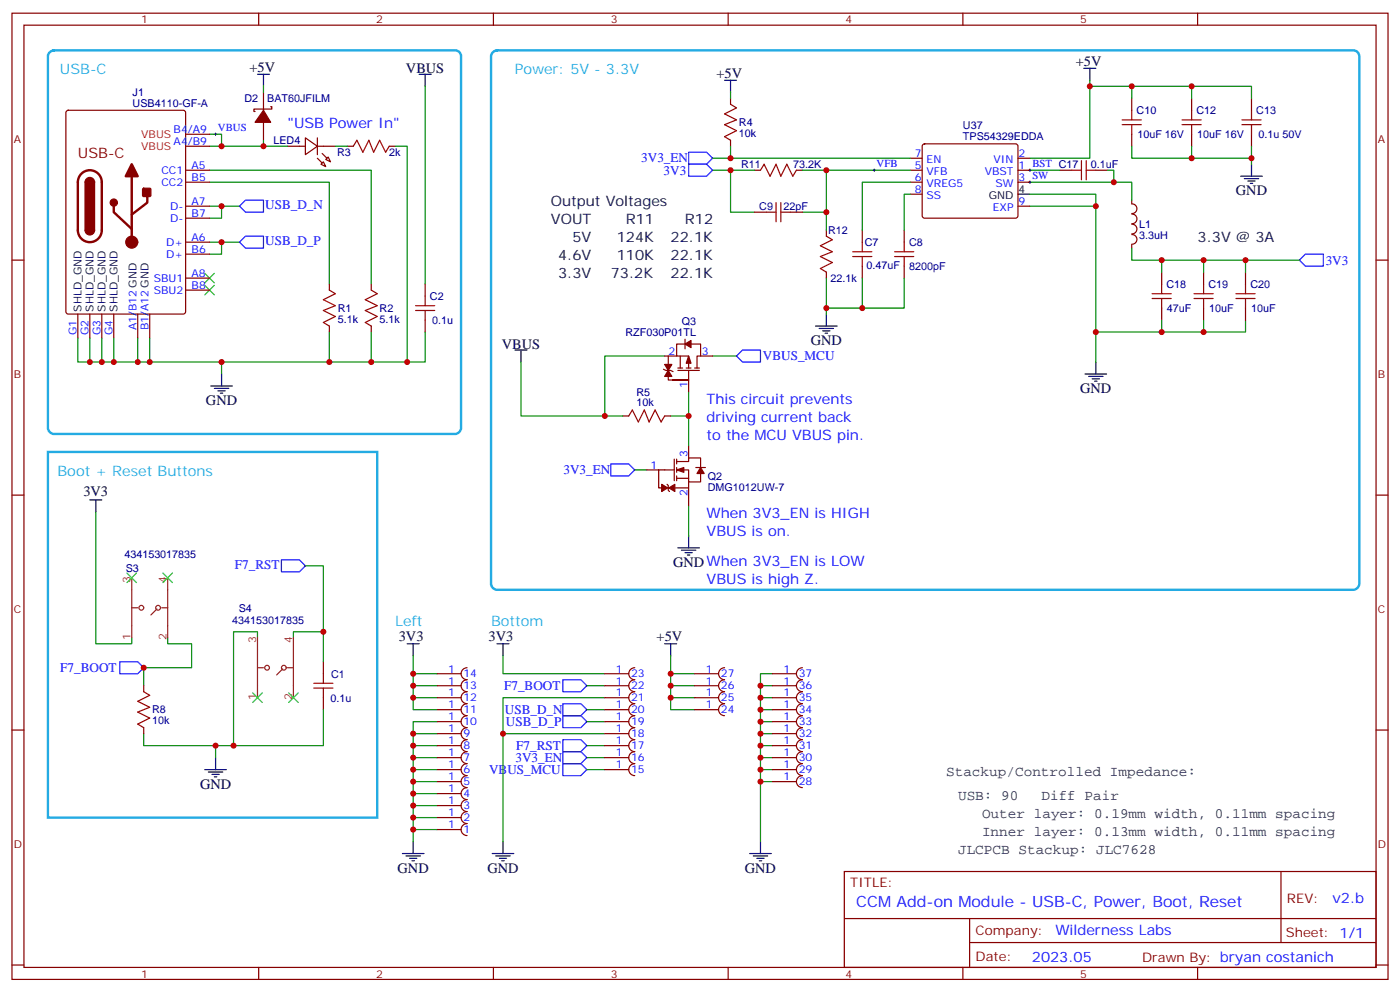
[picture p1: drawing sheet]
<svg xmlns="http://www.w3.org/2000/svg" width="412mm" height="292mm" viewBox="0 0 412 292" stroke-linecap="round" stroke-linejoin="round" font-family="sans-serif">
<g fill="none" stroke="#870000" stroke-width=".35">
<path d="M3.5 3.9h405.4v284.3h-405.4zM7.1 7.4h398.2v277.3h-398.2zM76.2 3.9v3.5M145.3 3.9v3.5M214.5 3.9v3.5M283.6 3.9v3.5M352.8 3.9v3.5M19.6 32.7l.5-.2h33.9l.6 .4 .1 58.8-.5 .7h-34.1l-.6-.4-.1-58.8zM54.7 39.5h7M77.6 27.2v5.3M77.6 36v5.3M79.7 31.4h.4v.7h-5.3v.7h.3"/>
<path d="M215.2 28.9v1.8M333.4 28.9v3.6M333.4 39.5v3.5M351 28.9v3.6M351 39.5v3.5M368.7 28.9v3.6M368.7 39.5v3.5M54.7 43h7M54.7 50.1h7M54.7 53.6h7M84.7 43h5.3M90 40.6l3.5 2.4-3.5 2.5z"/>
<path d="M93.5 43h5.3M93.5 40.6v4.9M94.5 48.3l.7-.7 .8 1.4zM96.7 46.2l.7 1.4-1.4-.7zM102.3 43h1.8M114.7 43h1.7M215.2 41.3v1.7M222.2 50.1h1.8M234.6 50.1h1.8M268.1 50.1h3.5M268.1 46.6h3.5M268.1 53.6h3.5"/>
<path d="M268.1 57.2h3.5M271.9 42.5l.4-.2h26.9l.5 .2 .2 .5v20.5l-.3 .5-.4 .2h-26.9l-.5-.2-.2-.5v-20.5zM299.9 50.1h3.5M299.9 46.6h3.5M299.9 53.6h3.5M312.2 50.1h3.5M322.8 50.1h3.5M333.4 58.9v1.1M3.5 76.6h3.6M54.7 60.7h7M54.7 64.2h7M54.7 71.3h7"/>
<path d="M54.7 74.8h7M222.2 62.4h3.6M232.8 62.4h3.6M243.4 67.7v1.8M254 67.7v3.6M254 78.3v3.5M266.3 67.7v3.6M266.3 78.3v3.5M299.9 60.7h3.5M333.4 72v1M333.4 60a1.41 1.41 0 0 1 1.5 1.4 1.41 1.41 0 0 1-1.5 1.4M333.4 69a1.41 1.41 0 0 1 1.5 1.4 1.41 1.41 0 0 1-1.5 1.4"/>
<path d="M333.4 63a1.41 1.41 0 0 1 1.5 1.4 1.41 1.41 0 0 1-1.5 1.4M333.4 66a1.41 1.41 0 0 1 1.5 1.4 1.41 1.41 0 0 1-1.5 1.4M405.3 76.6h3.6M22.9 92.4v7.1M26.5 92.4v7.1M30 92.4v7.1M33.5 92.4v7.1M40.6 92.4v7.1M44.1 92.4v7.1M54.7 81.8h7M54.7 85.4h7M97 83.6v1.8"/>
<path d="M97 96v1.7M109.4 83.6v1.8M109.4 96v1.7M125.2 83.6v3.5M125.2 94.2v3.5M201.8 99.8v2.9M243.4 80.1v1.7M342.2 80.1v3.5M342.2 90.7v3.5M354.5 80.1v3.5M354.5 90.7v3.5M366.9 80.1v3.5"/>
<path d="M366.9 90.7v3.5M195.4 108.7l.7 .3h1.5l.7 .4M195.8 104.8h3.5M196.8 104.8v7h6h-4.5h.7M199.7 109h6.3M199.7 108.3h1.4M200.4 104.8v3.5M201.8 101.2h-2.5v3.6h3.5v3.5M202.1 108.3h1.5M202.8 109v6.4M203.6 101.2h2.8v3.6h-1.1v3.5M204.6 108.3h1.4"/>
<path d="M206.4 104.8h3.5M183.4 122.4h1.8M190.5 138.3h3.5M195.8 122.4h1.8M195.8 138.3h2.8M198.6 135.1v6.4M199.3 135.8h3.5v-1h3.6v2.8M199.3 138.3h3.5v3.5h3.6v-2.5M199.3 135.1v1.4M199.3 137.6v1.4M202.8 131.2v3.6M205 137.6h2.8"/>
<path d="M3.5 145.7h3.6M199.3 140.8h3.5M199.3 140.1v1.4M202.8 141.8v7.1M405.3 145.7h3.6M95.2 194.7v3.6M128.8 198.3h7M137.6 196.5a1.76 1.76 0 0 0-1.8 1.8 1.76 1.76 0 0 0 1.8 1.7 1.76 1.76 0 0 0-1.8 1.8 1.76 1.76 0 0 0 1.8 1.8 1.76 1.76 0 0 0-1.8 1.7 1.76 1.76 0 0 0 1.8 1.8 1.76 1.76 0 0 0-1.8 1.7 1.76 1.76 0 0 0 1.8 1.8 1.76 1.76 0 0 0-1.8 1.8 1.76 1.76 0 0 0 1.8 1.7 1.76 1.76 0 0 0-1.8 1.8 1.76 1.76 0 0 0 1.8 1.8 1.76 1.76 0 0 0-1.8 1.7 1.76 1.76 0 0 0 1.8 1.8 1.76 1.76 0 0 0-1.8 1.8 1.76 1.76 0 0 0 1.8 1.7 1.76 1.76 0 0 0-1.8 1.8 1.76 1.76 0 0 0 1.8 1.7 1.76 1.76 0 0 0-1.8 1.8 1.76 1.76 0 0 0 1.8 1.8 1.76 1.76 0 0 0-1.8 1.7 1.76 1.76 0 0 0 1.8 1.8 1.76 1.76 0 0 0-1.8 1.8 1.76 1.76 0 0 0 1.8 1.7 1.76 1.76 0 0 0-1.8 1.8 1.76 1.76 0 0 0 1.8 1.8 1.76 1.76 0 0 0-1.8 1.7 1.76 1.76 0 0 0 1.8 1.8M178.2 198.3h7M187 196.5a1.76 1.76 0 0 0-1.8 1.8 1.76 1.76 0 0 0 1.8 1.7 1.76 1.76 0 0 0-1.8 1.8 1.76 1.76 0 0 0 1.8 1.8 1.76 1.76 0 0 0-1.8 1.7 1.76 1.76 0 0 0 1.8 1.8 1.76 1.76 0 0 0-1.8 1.7 1.76 1.76 0 0 0 1.8 1.8 1.76 1.76 0 0 0-1.8 1.8 1.76 1.76 0 0 0 1.8 1.7 1.76 1.76 0 0 0-1.8 1.8 1.76 1.76 0 0 0 1.8 1.8 1.76 1.76 0 0 0-1.8 1.7 1.76 1.76 0 0 0 1.8 1.8 1.76 1.76 0 0 0-1.8 1.8 1.76 1.76 0 0 0 1.8 1.7 1.76 1.76 0 0 0-1.8 1.8 1.76 1.76 0 0 0 1.8 1.7M204.6 198.3h7.1M213.4 196.5a1.76 1.76 0 0 0-1.7 1.8 1.76 1.76 0 0 0 1.7 1.7 1.76 1.76 0 0 0-1.7 1.8 1.76 1.76 0 0 0 1.7 1.8 1.76 1.76 0 0 0-1.7 1.7 1.76 1.76 0 0 0 1.7 1.8 1.76 1.76 0 0 0-1.7 1.7 1.76 1.76 0 0 0 1.7 1.8"/>
<path d="M227.5 198.3h7.1M236.4 196.5a1.76 1.76 0 0 0-1.8 1.8 1.76 1.76 0 0 0 1.8 1.7 1.76 1.76 0 0 0-1.8 1.8 1.76 1.76 0 0 0 1.8 1.8 1.76 1.76 0 0 0-1.8 1.7 1.76 1.76 0 0 0 1.8 1.8 1.76 1.76 0 0 0-1.8 1.7 1.76 1.76 0 0 0 1.8 1.8 1.76 1.76 0 0 0-1.8 1.8 1.76 1.76 0 0 0 1.8 1.7 1.76 1.76 0 0 0-1.8 1.8 1.76 1.76 0 0 0 1.8 1.8 1.76 1.76 0 0 0-1.8 1.7 1.76 1.76 0 0 0 1.8 1.8 1.76 1.76 0 0 0-1.8 1.8 1.76 1.76 0 0 0 1.8 1.7 1.76 1.76 0 0 0-1.8 1.8 1.76 1.76 0 0 0 1.8 1.7 1.76 1.76 0 0 0-1.8 1.8 1.76 1.76 0 0 0 1.8 1.8M3.5 214.8h3.6M42.3 201.8v1.8M42.3 214.1v1.8M95.2 205.3v3.5M128.8 219.4h7M128.8 215.9h7M128.8 205.3h7M128.8 208.8h7M128.8 212.4h7M128.8 201.8h7"/>
<path d="M178.2 219.4h7M178.2 215.9h7M178.2 205.3h7M178.2 208.8h7M178.2 212.4h7M178.2 201.8h7M204.6 205.3h7.1M204.6 208.8h7.1M204.6 201.8h7.1M227.5 219.4h7.1M227.5 215.9h7.1M227.5 205.3h7.1"/>
<path d="M227.5 208.8h7.1M227.5 212.4h7.1M227.5 201.8h7.1M405.3 214.8h3.6M128.8 230h7M128.8 223h7M128.8 226.5h7M128.8 237.1h7M128.8 233.5h7M178.2 223h7M178.2 226.5h7M227.5 230h7.1"/>
<path d="M227.5 223h7.1M227.5 226.5h7.1M128.8 240.6h7M128.8 244.1h7M248.7 256.5h156.6v28.2h-156.6zM377.3 256.5v20.9M248.7 270.3h156.5M285.6 277.4h119.6M285.6 270.3v14.1M3.5 284h3.6M76.2 284.7v3.5M145.3 284.7v3.5"/>
<path d="M214.5 284.7v3.5M283.6 284.7v3.5M352.8 284.7v3.5M405.3 284h3.6"/>
</g>
<g fill="none" stroke="#008700" stroke-width=".35">
<path d="M61.7 39.5h3.6v3.5M77.6 25.4v1.8M125.2 25.4v58.2M215.2 27.2v1.7M321 23.6v1.8h47.7v3.5M321 25.4v21.2h-17.6M333.4 25.4v3.5M351 25.4v3.5M61.7 50.1h47.7v33.5M61.7 53.6h35.3v30M77.6 41.3v1.7h-15.9M77.6 43h7.1"/>
<path d="M98.8 43h3.5M116.4 43h3.5v63.5h-10.5M209.9 50.1h12.3M209.9 46.6h58.2M215.2 50.1v12.3h7M215.2 43v3.6M236.4 50.1h31.7M243.4 50.1v12.3M268.1 53.6h-14.1v14.1M268.1 57.2h-1.8v10.5M303.4 53.6h30v5.3M303.4 57.2h19.4v40.5h44.1v-3.5"/>
<path d="M303.4 50.1h8.8M326.3 50.1h1.8v3.5M333.4 43v3.6h35.3v1.7M351 43v3.6M368.7 43v3.6M61.7 71.3h8.9M61.7 60.7h8.9M65.3 71.3v3.5h-3.6M65.3 60.7v3.5h-3.6M236.4 62.4h7v5.3M303.4 60.7h19.4M333.4 73v3.6h49.4"/>
<path d="M342.2 76.6v3.5M354.5 76.6v3.5M366.9 76.6v3.5M26.5 99.5v7M30 99.5v7M33.5 99.5v7M40.6 99.5v7M44.1 99.5v7M97 97.7v8.8h-74.1v-7M109.4 97.7v8.8h-12.4M125.2 97.7v8.8h-5.3M243.4 81.8v10.6"/>
<path d="M254 81.8v8.9M266.3 81.8v8.9h-22.9M322.8 97.7v8.8M342.2 94.2v3.5M354.5 94.2v3.5M65.3 106.5v3.6M153.5 106.5v15.9h29.9M195.8 104.8h-17.6v17.6M202.8 115.4v7M209.9 104.8h7.1M187 138.3h3.5M197.6 122.4h5.2v8.8"/>
<path d="M28.2 150.6v38.8h10.6v-1.7M202.8 148.9v8.8M90 166.5h5.2v19.4h-8.8v1.8M49.4 187.7v1.7h7v7.1h-14.1v5.3M75.8 187.7v-1.8h-7v33.5h-5.3M95.2 185.9v8.8M121.7 193v15.8h7.1M121.7 198.3h7.1M148.2 193v5.3h30M197.6 193v15.8h7M197.6 198.3h7M227.5 198.3h-3.5v49.3"/>
<path d="M42.3 215.9v3.5h21.2v3.6M95.2 208.8v10.6h-26.4M121.7 201.8h7.1M121.7 219.4h7.1M121.7 205.3h7.1M121.7 215.9h7.1M128.8 212.4h-7.1v35.2M172.9 208.8h5.3M172.9 212.4h5.3M172.9 201.8h5.3M172.9 219.4h5.3M178.2 215.9h-30v31.7"/>
<path d="M178.2 205.3h-30v10.6M197.6 201.8h7M197.6 205.3h7M224 208.8h3.5M224 212.4h3.5M224 201.8h3.5M224 219.4h3.5M224 205.3h3.5M224 215.9h3.5M121.7 223h7.1M121.7 226.5h7.1M121.7 230h7.1"/>
<path d="M121.7 233.5h7.1M121.7 237.1h7.1M172.9 223h5.3M172.9 226.5h5.3M224 223h3.5M224 226.5h3.5M224 230h3.5M121.7 240.6h7.1M121.7 244.1h7.1"/>
</g>
<path d="M14.7 15.3l1.2-.5h118.2a1.76 1.76 0 0 1 1.7 1.8v109.3a1.89 1.89 0 0 1-1.7 1.8h-118.2a1.89 1.89 0 0 1-1.8-1.8v-109.3zM145.2 15.3l1.2-.5h252.2a1.76 1.76 0 0 1 1.8 1.8v155.2a1.89 1.89 0 0 1-1.8 1.8h-252.2a1.89 1.89 0 0 1-1.8-1.8v-155.2zM14.1 133h97v107.6h-97z" fill="none" stroke="#24abe3" stroke-width=".71"/>
<g fill="none" stroke="#000" stroke-width=".35">
<path d="M75.8 21.9h3.6M77.6 21.9v3.5M123.5 21.9h3.5M125.2 21.9v3.5M213.4 23.6h3.6M215.2 23.6v3.6M319.3 20.1h3.5M321 20.1v3.5M299.9 57.2h3.5M365.5 51.9h6.3M366.5 52.6h4.3M367.6 53.3h2.1"/>
<path d="M368.3 54h.7M368.7 48.3v3.6M240.2 96h6.4M241.3 96.7h4.2M242.4 97.4h2.1M243.1 98.1h.7M243.4 92.4v3.6M62.1 113.6h6.3M63.1 114.3h4.3M64.2 115h2.1M64.9 115.7h.7M65.3 110.1v3.5"/>
<path d="M151.7 103h3.5M153.5 103v3.5M319.6 110.1h6.4M320.7 110.8h4.2M321.7 111.5h2.1M322.4 112.2h.7M322.8 106.5v3.6M26.5 147.1h3.5M28.2 147.1v3.5M202.8 157.7v3.5M199.7 161.2h6.3M200.7 161.9h4.3"/>
<path d="M201.8 162.6h2.1M202.5 163.3h.7M119.9 189.4h3.6M121.7 189.4v3.6M146.4 189.4h3.5M148.2 189.4v3.6M195.8 189.4h3.5M197.6 189.4v3.6M60.3 226.5h6.4M61.4 227.2h4.2M62.4 227.9h2.2M63.1 228.6h.8"/>
<path d="M63.5 223v3.5M118.5 251.2h6.4M119.6 251.9h4.2M120.6 252.6h2.2M121.4 253.3h.7M121.7 247.6v3.6M145 251.2h6.3M146 251.9h4.3M147.1 252.6h2.1M147.8 253.3h.7M148.2 247.6v3.6M220.8 251.2h6.4"/>
<path d="M221.9 251.9h4.2M223 252.6h2.1M223.7 253.3h.7M224 247.6v3.6"/>
</g>
<g fill="none" stroke="#00f" stroke-width=".35">
<path d="M202.8 44.8h5.3l1.8 1.8-1.8 1.7h-5.3zM202.8 48.3h5.3l1.8 1.8-1.8 1.8h-5.3zM70.6 71.3l1.7-1.8h5.3v3.5h-5.3zM70.6 60.7l1.7-1.8h5.3v3.5h-5.3zM382.8 76.6l1.7-1.8h5.3v3.5h-5.3zM218.7 103h5.3v3.5h-5.3l-1.7-1.7zM179.9 136.5h5.3l1.8 1.8-1.8 1.8h-5.3zM82.9 164.7h5.3l1.8 1.8-1.8 1.8h-5.3zM35.3 194.7h5.3l1.7 1.8-1.7 1.8h-5.3zM165.8 207.1h5.3l1.8 1.7-1.8 1.8h-5.3zM165.8 210.6h5.3l1.8 1.8-1.8 1.7h-5.3zM165.8 217.7h5.3l1.8 1.7-1.8 1.8h-5.3z"/>
<path d="M165.8 200h5.3l1.8 1.8-1.8 1.8h-5.3zM165.8 221.2h5.3l1.8 1.8-1.8 1.7h-5.3zM165.8 224.7h5.3l1.8 1.8-1.8 1.7h-5.3z"/>
</g>
<g fill="none" stroke="#a10000" stroke-width=".35">
<path d="M215.2 30.7l1.8 1.1-3.6 1.7 3.6 1.8-3.6 1.4 3.6 1.8-3.6 1.7 1.8 1.1M330.6 36.7h5.6M330.6 35.3h5.6M333.4 32.5v2.8M333.4 36.7v2.8M348.2 36.7h5.6M348.2 35.3h5.6M351 32.5v2.8M351 36.7v2.8M365.8 36.7h5.7M365.8 35.3h5.7M368.7 32.5v2.8"/>
<path d="M368.7 36.7v2.8M104.1 43l1-1.7 1.8 3.5 1.8-3.5 1.4 3.5 1.7-3.5 1.8 3.5 1.1-1.8M224 50.1l1.1-1.8 1.7 3.6 1.8-3.6 1.4 3.6 1.8-3.6 1.7 3.6 1.1-1.8M228.6 59.6v5.7M230 59.6v5.7M315.7 50.1h2.9M318.6 47.3v5.6M320 47.3v5.6M320 50.1h2.8M225.8 62.4h2.8M230 62.4h2.8M243.4 69.5l1.8 1.1-3.5 1.7 3.5 1.8-3.5 1.4 3.5 1.8-3.5 1.7 1.7 1.1"/>
<path d="M251.2 75.5h5.6M251.2 74.1h5.6M254 71.3v2.8M254 75.5v2.8M263.5 75.5h5.7M263.5 74.1h5.7M266.3 71.3v2.8M266.3 75.5v2.8M97 85.4l1.8 1-3.6 1.8 3.6 1.8-3.6 1.4 3.6 1.7-3.6 1.8 1.8 1.1M109.4 85.4l1.7 1-3.5 1.8 3.5 1.8-3.5 1.4 3.5 1.7-3.5 1.8 1.8 1.1M122.4 91.4h5.7M122.4 90h5.7"/>
<path d="M125.2 87.1v2.9M125.2 91.4v2.8M339.4 87.8h5.6M339.4 86.4h5.6M342.2 83.6v2.8M342.2 87.8v2.9M351.7 87.8h5.7M351.7 86.4h5.7M354.5 83.6v2.8M354.5 87.8v2.9M364.1 87.8h5.6M364.1 86.4h5.6"/>
<path d="M366.9 83.6v2.8M366.9 87.8v2.9M185.2 122.4l1.1-1.8 1.7 3.6 1.8-3.6 1.4 3.6 1.8-3.6 1.7 3.6 1.1-1.8M95.2 198.3v2.8M42.3 203.6l1.8 1-3.5 1.8 3.5 1.7-3.5 1.4 3.5 1.8-3.5 1.8 1.7 1M92.4 202.5h5.7M92.4 201.1h5.7M95.2 202.5v2.8"/>
</g>
<g fill="#870000" stroke="#870000" stroke-width=".35">
<path d="M199.3 138.3l2.1-.7v1.4z"/>
<path d="M206.4 137.6l1 1.7h-2.1z"/>
<path d="M197 143.6l1.8-1.1v2.1z"/>
<path d="M194.9 142.5l1.8 1.1-1.8 1z"/>
<path d="M94.9 45.2l1.4 1.4z"/>
<path d="M93.5 46.6l1.4 1.4z"/>
<path d="M77.6 32.5l2.1 3.5h-4.6z"/>
<path d="M202.8 104.8l.8 2.1h-1.5z"/>
<path d="M201.8 101.2l1.8-1v2.1z"/>
<path d="M196.8 109l1.1 1.8h-2.1z"/>
<path d="M195.8 107.2h2.1l-1.1 1.8z"/>
<path d="M25 67.7h2.9a1.41 1.41 0 0 1-1.4 1.4 1.41 1.41 0 0 1-1.5-1.4z"/>
<path d="M25.3 52.8a1.41 1.41 0 0 1 1.6-.5 1.41 1.41 0 0 1 1 1.3h-2.9z"/>
<path d="M25 53.6h2.9v14.1h-2.9z"/>
<path d="M42 55.6l.3-.2h2l.1 .3v2l-.3 .2-1.9-.1-.2-.3z"/>
<circle cx="38.8" cy="71.3" r="1.76"/>
<circle cx="33.5" cy="59.6" r="1.06"/>
</g>
<path d="M195.8 138.3h-1.8v5.3h.7M196.5 142.5l.3 .4v1.4l.4 .3M199 143.6h3.8" fill="none" stroke="#600" stroke-width=".35"/>
<path d="M60.3 80.4l2.8 2.9M60.3 84l2.8 2.8M63.1 80.4l-2.8 2.9M63.1 84l-2.8 2.8M37.4 168.6l2.8 2.8M40.2 168.6l-2.8 2.8M48 168.6l2.8 2.8M50.8 168.6l-2.8 2.8M74.4 203.9l2.9 2.8M77.3 203.9l-2.9 2.8M85 203.9l2.8 2.8M87.8 203.9l-2.8 2.8" fill="none" stroke="#3c3" stroke-width=".35"/>
<g fill="none" stroke="#8c2424" stroke-width=".35">
<path d="M38.8 170v17.7M38.8 178.9h1.8M46.2 179.2l-1.8 1.8M47.6 178.9h1.8M49.4 170v17.7M75.8 187.7v17.6M75.8 196.5h1.8M83.3 196.8l-1.8 1.8M84.7 196.5h1.7M86.4 187.7v17.6"/>
<circle cx="41.6" cy="178.9" r=".71"/>
<circle cx="46.6" cy="178.9" r=".71"/>
<circle cx="78.7" cy="196.5" r=".71"/>
<circle cx="83.6" cy="196.5" r=".71"/>
</g>
<path d="M63.1 39.5h.8M63.5 39.2v.7M257.2 50.1h.7M257.5 49.7v.7M303 53.6h.7M303 50.1h.7M303.4 49.7v.7M303.4 53.3v.7" fill="none" stroke="#000" stroke-width=".29"/>
<path d="M24 51.1a3.5 3.5 0 0 1 3.8-.7 3.5 3.5 0 0 1 2.2 3.2v14.1a3.5 3.5 0 0 1-3.5 3.6 3.5 3.5 0 0 1-3.6-3.6v-14.1a3.5 3.5 0 0 1 1.1-2.5zM38.8 52.2v17.3M43.4 57.9v1.7l-4.6 3.5M33.5 60.7v1.7l5.3 5" fill="none" stroke="#870000" stroke-width=".71"/>
<path d="M38.8 48.3l1.8 3.6h-3.6z" fill="#870000" stroke="#870000" stroke-width=".71"/>
<g fill="#c00">
<circle cx="44.1" cy="106.5" r=".88"/>
<circle cx="40.6" cy="106.5" r=".88"/>
<circle cx="33.5" cy="106.5" r=".88"/>
<circle cx="30" cy="106.5" r=".88"/>
<circle cx="26.5" cy="106.5" r=".88"/>
<circle cx="65.3" cy="106.5" r=".88"/>
<circle cx="97" cy="106.5" r=".88"/>
<circle cx="65.3" cy="71.3" r=".88"/>
<circle cx="65.3" cy="60.7" r=".88"/>
<circle cx="63.5" cy="219.4" r=".88"/>
<circle cx="42.3" cy="196.5" r=".88"/>
<circle cx="95.3" cy="185.9" r=".88"/>
<circle cx="68.8" cy="219.4" r=".88"/>
<circle cx="65.3" cy="43" r=".88"/>
<circle cx="148.2" cy="215.9" r=".88"/>
<circle cx="224" cy="201.8" r=".88"/>
<circle cx="224" cy="205.3" r=".88"/>
<circle cx="224" cy="208.8" r=".88"/>
<circle cx="224" cy="212.4" r=".88"/>
<circle cx="224" cy="215.9" r=".88"/>
<circle cx="224" cy="219.4" r=".88"/>
<circle cx="224" cy="223" r=".88"/>
<circle cx="224" cy="226.5" r=".88"/>
<circle cx="224" cy="230" r=".88"/>
<circle cx="197.6" cy="201.8" r=".88"/>
<circle cx="197.6" cy="198.3" r=".88"/>
<circle cx="197.6" cy="205.3" r=".88"/>
<circle cx="121.7" cy="198.3" r=".88"/>
<circle cx="121.7" cy="201.8" r=".88"/>
<circle cx="121.7" cy="205.3" r=".88"/>
<circle cx="121.7" cy="215.9" r=".88"/>
<circle cx="121.7" cy="219.4" r=".88"/>
<circle cx="121.7" cy="223" r=".88"/>
<circle cx="121.7" cy="226.5" r=".88"/>
<circle cx="121.7" cy="230" r=".88"/>
<circle cx="121.7" cy="233.5" r=".88"/>
<circle cx="121.7" cy="237.1" r=".88"/>
<circle cx="121.7" cy="240.6" r=".88"/>
<circle cx="121.7" cy="244.1" r=".88"/>
<circle cx="77.6" cy="43" r=".88"/>
<circle cx="109.4" cy="106.5" r=".88"/>
<circle cx="202.8" cy="122.4" r=".88"/>
<circle cx="243.4" cy="50.1" r=".88"/>
<circle cx="243.4" cy="62.4" r=".88"/>
<circle cx="328.1" cy="53.6" r=".88"/>
<circle cx="215.2" cy="50.1" r=".88"/>
<circle cx="243.4" cy="90.7" r=".88"/>
<circle cx="254" cy="90.7" r=".88"/>
<circle cx="322.8" cy="60.7" r=".88"/>
<circle cx="366.9" cy="76.6" r=".88"/>
<circle cx="354.5" cy="76.6" r=".88"/>
<circle cx="342.2" cy="76.6" r=".88"/>
<circle cx="322.8" cy="97.7" r=".88"/>
<circle cx="342.2" cy="97.7" r=".88"/>
<circle cx="354.5" cy="97.7" r=".88"/>
<circle cx="321" cy="25.4" r=".88"/>
<circle cx="333.4" cy="25.4" r=".88"/>
<circle cx="351" cy="25.4" r=".88"/>
<circle cx="368.7" cy="46.6" r=".88"/>
<circle cx="351" cy="46.6" r=".88"/>
<circle cx="119.9" cy="106.5" r=".88"/>
<circle cx="178.2" cy="122.4" r=".88"/>
<circle cx="215.2" cy="46.6" r=".88"/>
</g>
<text font-size="4.6" fill="#00f" x="252.2" y="267.1">CCM Add-on Module - USB-C, Power, Boot, Reset</text>
<g font-size="4.2" fill="#23abe3">
<text x="17.6" y="21.9">USB-C</text>
<text x="151.7" y="21.9">Power: 5V - 3.3V</text>
<text x="16.9" y="140.1">Boot + Reset Buttons</text>
<text x="116.4" y="184.1">Left</text>
<text x="144.6" y="184.1">Bottom</text>
</g>
<g font-size="4.2">
<text x="73.5" y="21.2">+5V</text>
<text x="119.6" y="21.5">VBUS</text>
<text x="211.1" y="22.9">+5V</text>
<text x="316.9" y="19.4">+5V</text>
<text x="364.1" y="57.5">GND</text>
<text x="162.3" y="60.7">Output Voltages</text>
<text x="162.3" y="66">VOUT</text>
<text x="184.4" y="66">R11</text>
<text x="201.8" y="66">R12</text>
<text x="168.6" y="71.3">5V</text>
<text x="181.7" y="71.3">124K</text>
<text x="197.6" y="71.3">22.1K</text>
<text x="352.8" y="71.3">3.3V @ 3A</text>
<text x="164.4" y="76.6">4.6V</text>
<text x="181.7" y="76.6">110K</text>
<text x="197.6" y="76.6">22.1K</text>
<text x="164.4" y="81.8">3.3V</text>
<text x="179.9" y="81.8">73.2K</text>
<text x="197.6" y="81.8">22.1K</text>
<text x="238.8" y="101.6">GND</text>
<text x="147.8" y="102.7">VBUS</text>
<text x="60.7" y="119.2">GND</text>
<text x="318.2" y="115.7">GND</text>
<text x="24.6" y="146">3V3</text>
<text x="198.3" y="166.9">GNDWhen 3V3_EN is LOW</text>
<text x="117.5" y="188.7">3V3</text>
<text x="143.9" y="188.7">3V3</text>
<text x="193.4" y="188.8">+5V</text>
<text x="58.9" y="232.1">GND</text>
<text x="117.1" y="256.8">GND</text>
<text x="143.6" y="256.8">GND</text>
<text x="219.4" y="256.8">GND</text>
</g>
<g font-size="4.2" fill="#00f">
<text x="84.7" y="37.7">&quot;USB Power In&quot;</text>
<text x="208.1" y="118.9">This circuit prevents</text>
<text x="208.1" y="124.2">driving current back</text>
<text x="208.1" y="129.5">to the MCU VBUS pin.</text>
<text x="208.1" y="152.4">When 3V3_EN is HIGH</text>
<text x="208.1" y="157.7">VBUS is on.</text>
<text x="208.1" y="171.8">VBUS is high Z.</text>
<text x="392.5" y="265.7">v2.b</text>
<text x="310.9" y="275.3">Wilderness Labs</text>
<text x="304" y="283.1">2023.05</text>
</g>
<text font-size="4.2" fill="#800" x="22.9" y="46.6">USB-C</text>
<g font-size="4.2" fill="#333">
<text x="278.7" y="228.2">Stackup/Controlled Impedance:</text>
<text x="282.2" y="235.3">USB: 90</text>
<text x="306.8" y="235.3">Diff Pair</text>
<text x="289.3" y="245.9">Inner layer: 0.13mm width, 0.11mm spacing</text>
<text x="289.3" y="240.6">Outer layer: 0.19mm width, 0.11mm spacing</text>
<text x="282.2" y="251.2">JLCPCB Stackup: JLC7628</text>
</g>
<g font-size="3.9" fill="#00f">
<text x="188.9" y="47.8">3V3_EN</text>
<text x="195.5" y="51.4">3V3</text>
<text x="78.1" y="61.4">USB_D_N</text>
<text x="78.1" y="72">USB_D_P</text>
<text x="390.5" y="77.9">3V3</text>
<text x="224.7" y="106.1">VBUS_MCU</text>
<text x="166" y="139.5">3V3_EN</text>
<text x="69.2" y="167.4">F7_RST</text>
<text x="17.8" y="197.7">F7_BOOT</text>
<text x="148.5" y="203.1">F7_BOOT</text>
<text x="148.7" y="210.1">USB_D_N</text>
<text x="149" y="213.6">USB_D_P</text>
<text x="152.1" y="220.7">F7_RST</text>
<text x="144.1" y="227.8">VBUS_MCU</text>
<text x="151.9" y="224.2">3V3_EN</text>
</g>
<g font-size="3.9" fill="#800">
<text x="250.5" y="261.1">TITLE:</text>
<text x="379.1" y="265.7">REV:</text>
<text x="287.4" y="275.3">Company:</text>
<text x="378.7" y="275.9">Sheet: 1/1</text>
<text x="287.4" y="282.9">Date:</text>
<text x="336.4" y="283">Drawn By: bryan costanich</text>
</g>
<g font-size="3.2" fill="#800">
<text x="41.6" y="6.9">1</text>
<text x="110.8" y="6.9">2</text>
<text x="179.9" y="6.9">3</text>
<text x="249.1" y="6.9">4</text>
<text x="318.2" y="6.9">5</text>
<text x="4.1" y="42">A</text>
<text x="405.9" y="42">A</text>
<text x="4.1" y="111.1">B</text>
<text x="405.9" y="111.1">B</text>
<text x="4.1" y="180.3">C</text>
<text x="405.9" y="180.3">C</text>
<text x="4.1" y="249.4">D</text>
<text x="405.9" y="249.4">D</text>
<text x="41.6" y="287.7">1</text>
<text x="110.8" y="287.7">2</text>
<text x="179.9" y="287.7">3</text>
<text x="249.1" y="287.7">4</text>
<text x="318.2" y="287.7">5</text>
</g>
<g font-size="3.2" fill="#000080">
<text x="39.1" y="28.2">J1</text>
<text x="39.1" y="31.4">USB4110-GF-A</text>
<text x="72" y="30.1">D2</text>
<text x="78.7" y="30.1">BAT60JFILM</text>
<text x="334.8" y="33.6">C10</text>
<text x="352.4" y="33.6">C12</text>
<text x="370.1" y="33.6">C13</text>
<text x="217.7" y="40.3">10k</text>
<text x="217.7" y="37.1">R4</text>
<text x="283.6" y="41.3">TPS54329EDDA</text>
<text x="283.6" y="38.1">U37</text>
<text x="335.1" y="40.6">10uF 16V</text>
<text x="352.7" y="40.6">10uF 16V</text>
<text x="370.7" y="40.7">0.1u 50V</text>
<text x="80.5" y="42.4">LED4</text>
<text x="99.3" y="45.9">R3</text>
<text x="114.7" y="45.9">2k</text>
<text x="218.3" y="49.5">R11</text>
<text x="233.7" y="49.5">73.2K</text>
<text x="321.3" y="49.5">0.1uF</text>
<text x="223.7" y="61.8">C9</text>
<text x="230.8" y="61.8">22pF</text>
<text x="243.9" y="68.9">R12</text>
<text x="335.6" y="70.3">3.3uH</text>
<text x="335.6" y="67.1">L1</text>
<text x="254.7" y="72.4">C7</text>
<text x="267.8" y="72.4">C8</text>
<text x="244.7" y="83">22.1k</text>
<text x="255.2" y="79.1">0.47uF</text>
<text x="267.8" y="79.4">8200pF</text>
<text x="126.7" y="88.3">C2</text>
<text x="343.6" y="84.7">C18</text>
<text x="356" y="84.7">C19</text>
<text x="368.3" y="84.7">C20</text>
<text x="99.5" y="95">5.1k</text>
<text x="99.5" y="91.8">R1</text>
<text x="111.8" y="95">5.1k</text>
<text x="111.8" y="91.8">R2</text>
<text x="127.3" y="95.3">0.1u</text>
<text x="200.8" y="95.6">Q3</text>
<text x="343.7" y="91.8">47uF</text>
<text x="356.2" y="91.8">10uF</text>
<text x="368.6" y="91.8">10uF</text>
<text x="184.2" y="98.8">RZF030P01TL</text>
<text x="187.5" y="119.6">10k</text>
<text x="187.5" y="116.4">R5</text>
<text x="208.5" y="141.2">Q2</text>
<text x="208.5" y="144.4">DMG1012UW-7</text>
<text x="36.6" y="164.1">434153017835</text>
<text x="37" y="168.3">S3</text>
<text x="68.4" y="183.5">434153017835</text>
<text x="70.3" y="180">S4</text>
<text x="97.5" y="199.4">C1</text>
<text x="44.8" y="209.9">R8</text>
<text x="97.3" y="206.5">0.1u</text>
<text x="44.8" y="213.2">10k</text>
</g>
<g font-size="3.2" fill="#f00">
<text x="41.6" y="40.6">VBUS</text>
<text x="41.6" y="44.1">VBUS</text>
</g>
<g font-size="3.2" fill="#00f">
<text x="51.2" y="39.2">B4/A9</text>
<text x="64.2" y="38.6">VBUS</text>
<text x="51.2" y="42.7">A4/B9</text>
<text x="269.4" y="46.2">7</text>
<text x="272.9" y="48">EN</text>
<text x="292.7" y="48">VIN</text>
<text x="300" y="46.2">2</text>
<text x="47.5" y="51.2">CC1</text>
<text x="56.4" y="49.7">A5</text>
<text x="56.4" y="53.3">B5</text>
<text x="258.2" y="49.2">VFB</text>
<text x="269.4" y="49.7">5</text>
<text x="269.4" y="53.3">6</text>
<text x="272.9" y="51.5">VFB</text>
<text x="290.1" y="51.5">VBST</text>
<text x="300" y="49.7">1 BST C17</text>
<text x="300" y="53.3">3 SW</text>
<text x="47.5" y="54.7">CC2</text>
<text x="269.4" y="56.8">8</text>
<text x="272.9" y="55">VREG5</text>
<text x="272.9" y="58.6">SS</text>
<text x="293.3" y="55">SW</text>
<text x="50.1" y="61.7">D-</text>
<text x="50.1" y="65.3">D-</text>
<text x="56.4" y="60.3">A7</text>
<text x="56.4" y="63.9">B7</text>
<text x="292.5" y="62.1">EXP</text>
<text x="300" y="60.3">9</text>
<text x="56.4" y="70.9">A6</text>
<text x="48.9" y="72.3">D+</text>
<text x="48.9" y="75.8">D+</text>
<text x="56.4" y="74.4">B6</text>
<text x="45.3" y="82.9">SBU1</text>
<text x="56.4" y="81.5">A8</text>
<text x="45.3" y="86.4">SBU2</text>
<text x="56.4" y="85">B8</text>
<text x="22.6" y="98.7" transform="rotate(-90 22.6 98.7)">G1</text>
<text x="26.1" y="98.7" transform="rotate(-90 26.1 98.7)">G2</text>
<text x="29.6" y="98.7" transform="rotate(-90 29.6 98.7)">G3</text>
<text x="33.2" y="98.7" transform="rotate(-90 33.2 98.7)">G4</text>
<text x="40.2" y="97.2" transform="rotate(-90 40.2 97.2)">A1/B12 GND</text>
<text x="43.7" y="97.2" transform="rotate(-90 43.7 97.2)">B1/A12 GND</text>
<text x="196.9" y="104.4">2</text>
<text x="206.7" y="104.4">3</text>
<text x="202.5" y="114.2" transform="rotate(-90 202.5 114.2)">1</text>
<text x="191.7" y="137.9">1</text>
<text x="202.5" y="134.4" transform="rotate(-90 202.5 134.4)">3</text>
<text x="202.5" y="145.9" transform="rotate(-90 202.5 145.9)">2</text>
<text x="132" y="197.9">1</text>
<text x="181.4" y="197.9">1</text>
<text x="207.9" y="197.9">1</text>
<text x="230.8" y="197.9">1</text>
<text x="132" y="201.4">1</text>
<text x="136.5" y="199.3">14</text>
<text x="136.5" y="202.8">13</text>
<text x="181.4" y="201.4">1</text>
<text x="185.9" y="199.3">23</text>
<text x="185.9" y="202.8">22</text>
<text x="207.9" y="201.4">1</text>
<text x="212.4" y="202.8">26</text>
<text x="212.4" y="199.3">27</text>
<text x="230.8" y="201.4">1</text>
<text x="235.3" y="202.8">36</text>
<text x="235.3" y="199.3">37</text>
<text x="132" y="205">1</text>
<text x="132" y="208.5">1</text>
<text x="136.5" y="206.4">12</text>
<text x="136.5" y="209.9">11</text>
<text x="181.4" y="208.5">1</text>
<text x="181.4" y="205">1</text>
<text x="185.9" y="209.9">20</text>
<text x="185.9" y="206.4">21</text>
<text x="207.9" y="205">1</text>
<text x="207.9" y="208.5">1</text>
<text x="212.4" y="206.4">25</text>
<text x="212.4" y="209.9">24</text>
<text x="230.8" y="205">1</text>
<text x="230.8" y="208.5">1</text>
<text x="235.3" y="206.4">35</text>
<text x="235.3" y="209.9">34</text>
<text x="132" y="212">1</text>
<text x="132" y="215.5">1</text>
<text x="136.5" y="213.4">10</text>
<text x="181.4" y="212">1</text>
<text x="181.4" y="215.5">1</text>
<text x="185.9" y="213.4">19</text>
<text x="230.8" y="215.5">1</text>
<text x="230.8" y="212">1</text>
<text x="235.3" y="213.4">33</text>
<text x="132" y="219.1">1</text>
<text x="136.5" y="217">9</text>
<text x="136.5" y="220.5">8</text>
<text x="181.4" y="219.1">1</text>
<text x="185.9" y="217">18</text>
<text x="185.9" y="220.5">17</text>
<text x="230.8" y="219.1">1</text>
<text x="235.3" y="220.5">31</text>
<text x="235.3" y="217">32</text>
<text x="132" y="222.6">1</text>
<text x="132" y="226.1">1</text>
<text x="136.5" y="224">7</text>
<text x="136.5" y="227.5">6</text>
<text x="181.4" y="226.1">1</text>
<text x="181.4" y="222.6">1</text>
<text x="185.9" y="227.5">15</text>
<text x="185.9" y="224">16</text>
<text x="230.8" y="222.6">1</text>
<text x="230.8" y="226.1">1</text>
<text x="235.3" y="224">30</text>
<text x="235.3" y="227.5">29</text>
<text x="132" y="233.2">1</text>
<text x="132" y="229.7">1</text>
<text x="136.5" y="231.1">5</text>
<text x="230.8" y="229.7">1</text>
<text x="235.3" y="231.1">28</text>
<text x="132" y="236.7">1</text>
<text x="136.5" y="238.1">3</text>
<text x="136.5" y="234.6">4</text>
<text x="132" y="240.2">1</text>
<text x="132" y="243.8">1</text>
<text x="136.5" y="241.7">2</text>
<text x="136.5" y="245.2">1</text>
</g>
<g font-size="3.2">
<text x="291.3" y="58.6">GND</text>
<text x="300" y="56.8">4</text>
<text x="24" y="91.7" transform="rotate(-90 24 91.7)">SHLD_GND</text>
<text x="27.5" y="91.7" transform="rotate(-90 27.5 91.7)">SHLD_GND</text>
<text x="31" y="91.7" transform="rotate(-90 31 91.7)">SHLD_GND</text>
<text x="34.6" y="91.7" transform="rotate(-90 34.6 91.7)">SHLD_GND</text>
</g>
<g font-size="3.2" fill="#8d2323">
<text x="38.5" y="171.4" transform="rotate(-90 38.5 171.4)">3</text>
<text x="49" y="171.4" transform="rotate(-90 49 171.4)">4</text>
<text x="38.5" y="188.3" transform="rotate(-90 38.5 188.3)">1</text>
<text x="49" y="188.3" transform="rotate(-90 49 188.3)">2</text>
<text x="75.5" y="189.1" transform="rotate(-90 75.5 189.1)">3</text>
<text x="86.1" y="189.1" transform="rotate(-90 86.1 189.1)">4</text>
<text x="75.5" y="205.9" transform="rotate(-90 75.5 205.9)">1</text>
<text x="86.1" y="205.9" transform="rotate(-90 86.1 205.9)">2</text>
</g>
</svg>
